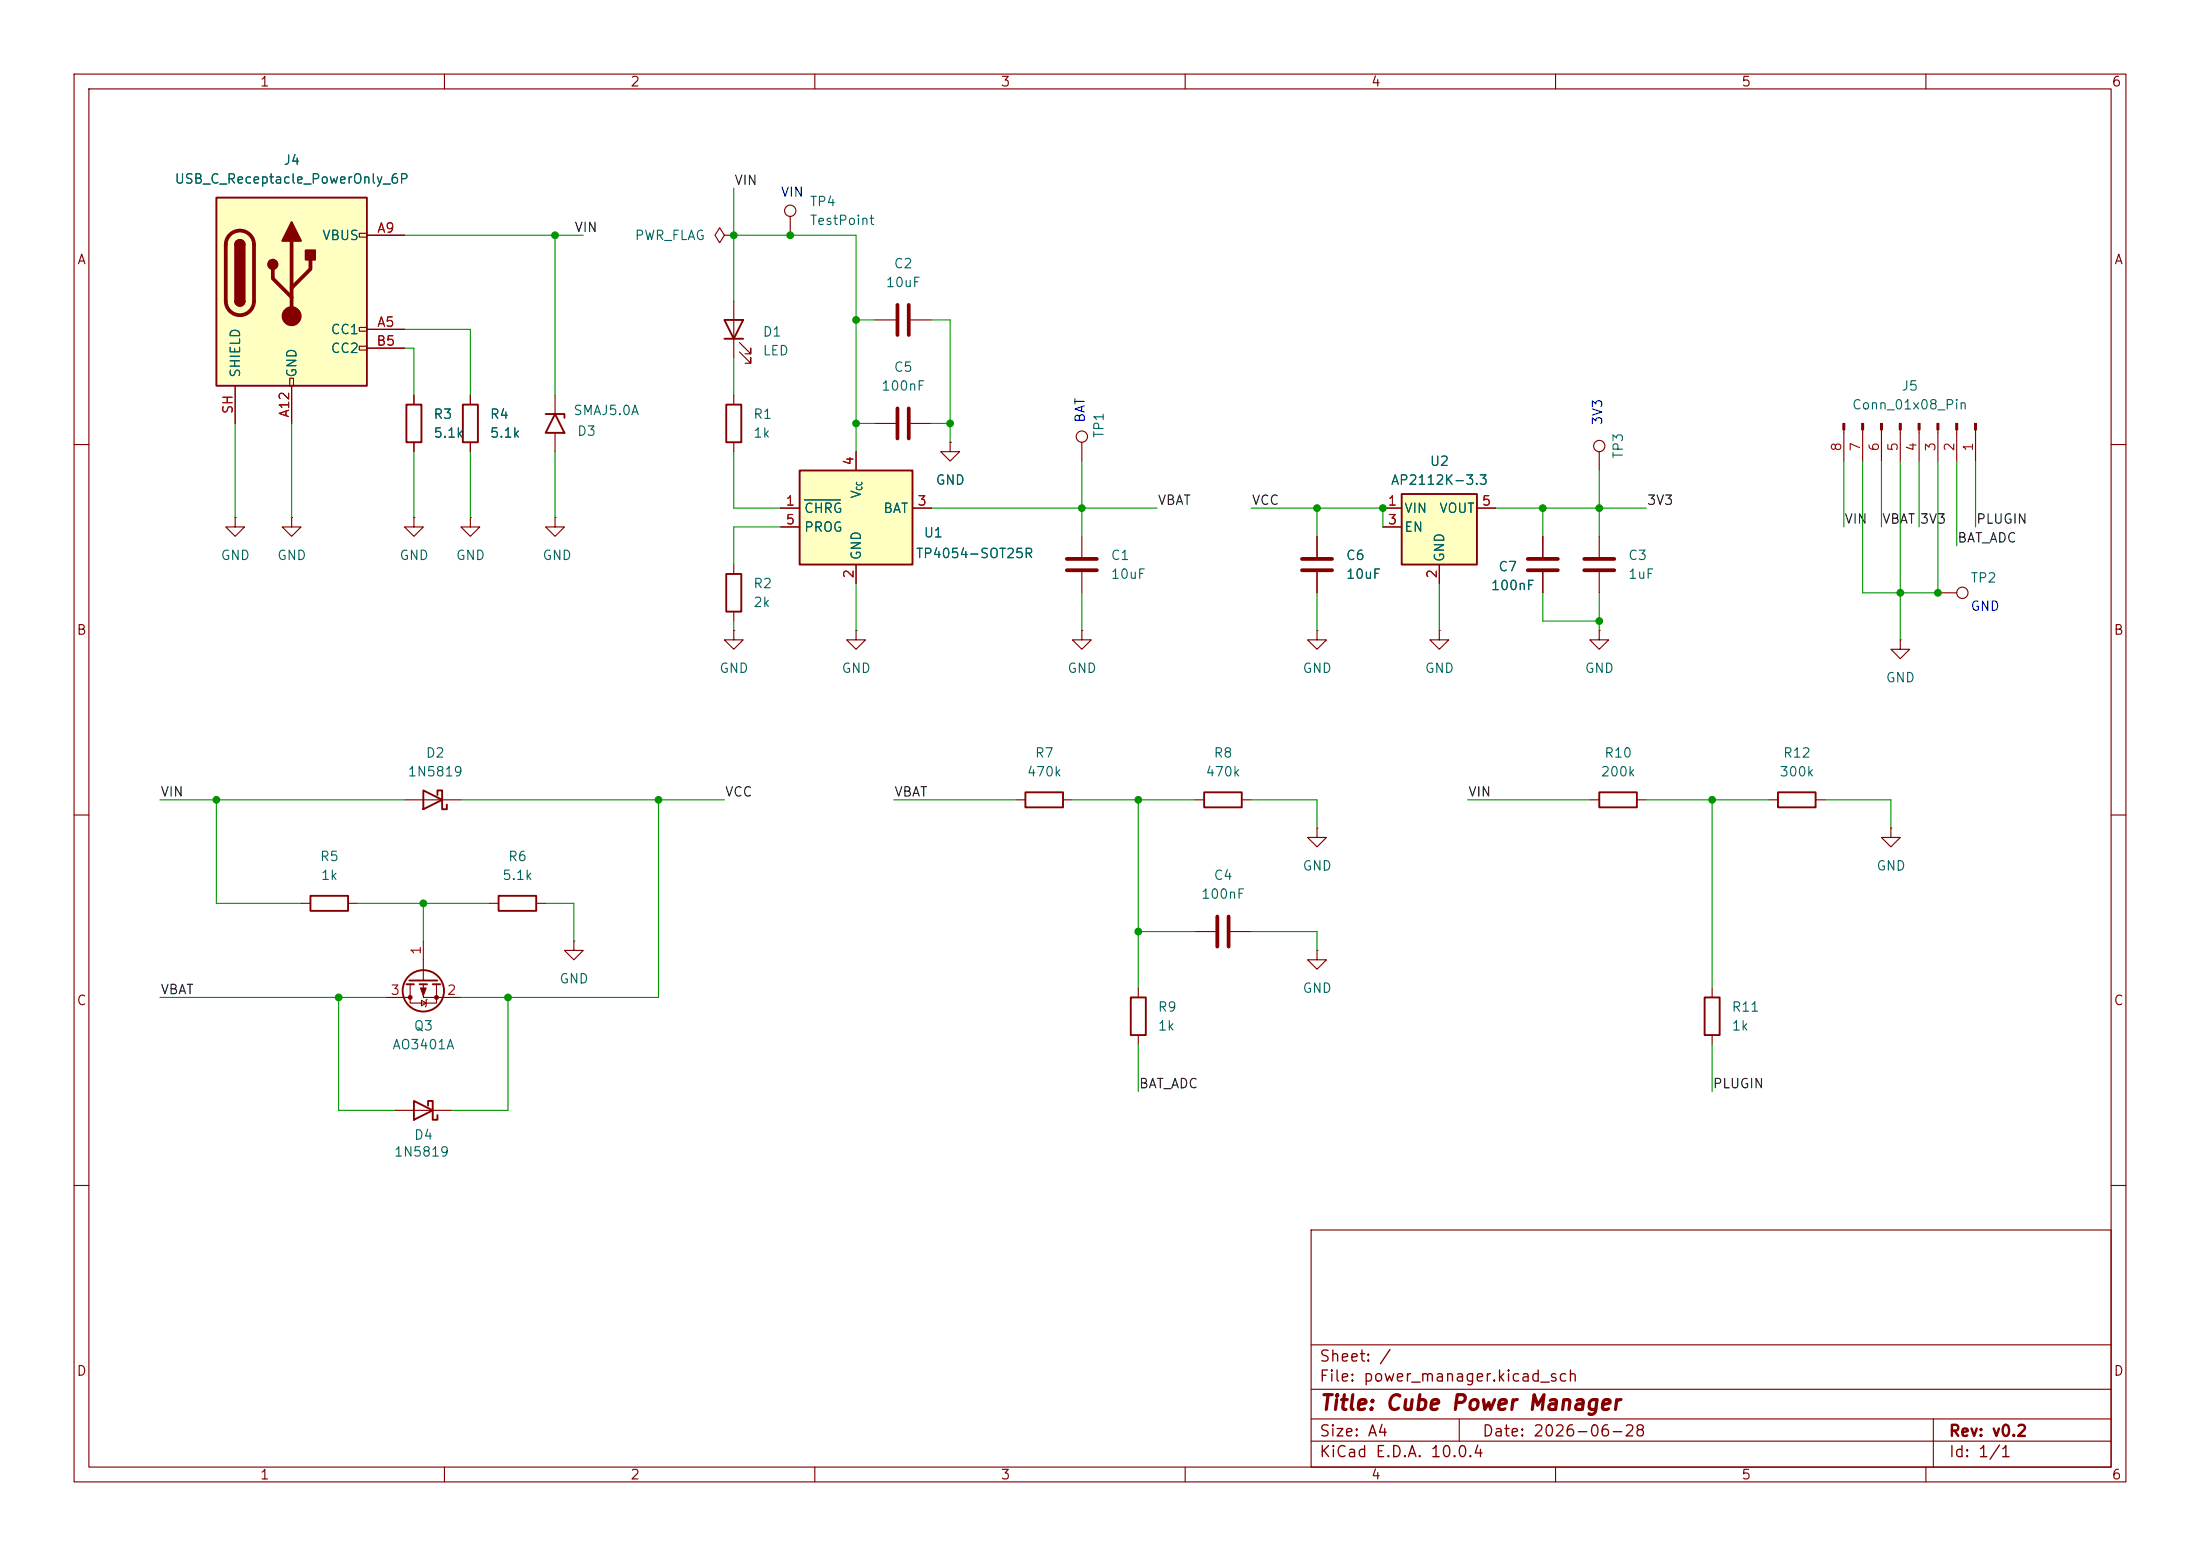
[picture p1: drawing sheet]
<svg xmlns="http://www.w3.org/2000/svg" width="297mm" height="210mm" viewBox="0 0 297 210" stroke-linecap="round" stroke-linejoin="round" font-family="sans-serif">
<g fill="none" stroke="#840000" stroke-width=".15">
<path d="M10 10h277v190h-277zM12 12h273v186h-273zM60 10v2M110 10v2M160 10v2M210 10v2M260 10v2M55.9 53.3v1.3M55.9 59.7v1.3M63.5 53.3v1.3M63.5 59.7v1.3M74.9 53.3v2.6"/>
<path d="M74.9 58.4v2.6M10 60h2M55.9 69.9v1.2h1.2l-1.2 1.3-1.3-1.3h1.3M55.9 69.9h.1M63.5 69.9v1.2h1.3l-1.3 1.3-1.3-1.3h1.3M63.5 69.9h.1M74.9 69.9v1.2h1.3l-1.3 1.3-1.2-1.3h1.2M74.9 69.9h.1M285 60h2M261.6 80h2.6M10 110h2M137.2 108h1.2"/>
<path d="M143.5 108h1.3M238.8 108h1.2M245.1 108h1.3M255.3 111.8v1.2h1.2l-1.2 1.3-1.3-1.3h1.3M255.3 111.8h.1M285 110h2M66 121.9h1.3M72.4 121.9h1.3M177.8 128.3v1.2h1.3l-1.3 1.3-1.3-1.3h1.3M177.8 128.3h.1M10 160h2M177 166h108v32h-108z"/>
<path d="M285 160h2M60 198v2M110 198v2M160 198v2M177 194.5h108M177 191.5h108M177 187.5h108M177 181.5h108M197 191.5v3M210 198v2M260 198v2M261 191.5v6.5"/>
<circle cx="264.9" cy="80" r=".76"/>
</g>
<path d="M54.9 54.6h2v5.1h-2zM62.5 54.6h2v5.1h-2zM73.7 55.9h2.5v.5M74.9 55.9l1.3 2.5h-2.5zM138.4 106.9h5.1v2.1h-5.1zM240 106.9h5.1v2.1h-5.1zM67.3 120.9h5.1v2h-5.1z" fill="none" stroke="#840000" stroke-width=".25"/>
<path d="M29.2 26.7h20.3v25.4h-20.3z" fill="#ffffc2"/>
<g fill="none" stroke="#840000" stroke-width=".15">
<path d="M48.5 31.5h1v.5h-1zM49.5 31.8h5.1M97.8 31.8l-.6-1.1-.7 1.1 .7 1 .6-1h1.3M99.1 31.8h.1M106.7 29.2v2.6M31.7 52.1v5.1M39.1 51.1h.5v1h-.5zM39.4 52.1v5.1M48.5 44.2h1v.5h-1zM48.5 46.7h1v.5h-1zM49.5 44.5h5.1M49.5 47h5.1"/>
<path d="M99.1 40.6v7.7M99.1 53.3v1.3M99.1 59.7v1.3M99.8 47.5l1.5 1.5v-.7v.7h-.7M99.8 46.2l1.5 1.6v-.8v.8h-.7M118.1 57.2h2.8M118.1 43.2h2.8M122.9 57.2h2.8M122.9 43.2h2.8M128.3 59.7v1.3h1.2l-1.2 1.2-1.3-1.2h1.3M128.3 59.7h.1M146 59.7v2.5"/>
<path d="M248.9 58v4.2M251.5 58v4.2M254 58v4.2M256.5 58v4.2M259.1 58v4.2M261.6 58v4.2M264.2 58v4.2M266.7 58v4.2M31.7 69.9v1.2h1.3l-1.3 1.3-1.2-1.3h1.2M31.7 69.9h.1M39.4 69.9v1.2h1.2l-1.2 1.3-1.3-1.3h1.3M39.4 69.9h.1"/>
<path d="M99.1 76.2v1.3M208.3 72.4v2.8M208.3 77.2v2.8M215.9 72.4v2.8M215.9 77.2v2.8M99.1 85.1v1.3h1.2l-1.2 1.2-1.3-1.2h1.3M99.1 85.1h.1M99.1 82.6v1.2M115.6 85.1v1.3h1.2l-1.2 1.2-1.3-1.2h1.3M115.6 85.1h.1M177.8 85.1v1.3h1.3l-1.3 1.2-1.3-1.2h1.3M177.8 85.1h.1"/>
<path d="M54.6 108h7.6M161.3 108h1.3M167.6 108h1.3M40.6 121.9h1.3M47 121.9h1.3M52.1 134.6h3.3M55.4 132.8v2.6h3.5v-2.6M56.9 135l.6 .4-.6 .4zM57.1 132.8v1.8h5.1M57.1 127v5.3M57.7 134.9l-.2 .1v.8l-.1 .1M153.7 133.4v1.2"/>
<path d="M153.7 139.7v1.3M161.3 125.7h2.8M166.1 125.7h2.8M231.1 133.4v1.2M231.1 139.7v1.3M53.3 149.9h7.7"/>
<circle cx="106.7" cy="28.4" r=".76"/>
<circle cx="146" cy="58.9" r=".76"/>
</g>
<g fill="none" stroke="#840000" stroke-width=".25">
<path d="M29.2 26.7h20.3v25.4h-20.3zM31.7 33a.64 .64 0 0 1 .7-.6 .64 .64 0 0 1 .6 .6M31.7 40.6a.64 .64 0 0 0 .7 .7 .64 .64 0 0 0 .6-.7M97.8 43.2h2.5l-1.2 2.5zM97.8 45.7h2.5M98 54.6h2.1v5.1h-2.1zM98 77.5h2.1v5.1h-2.1zM57.1 106.7l2.6 1.3-2.6 1.2zM59.1 107.3v-.6h.6v2.5h.6v-.6M162.6 106.9h5v2.1h-5zM41.9 120.9h5.1v2h-5.1zM54.9 132.8h1"/>
<path d="M55.2 132.3h3.9M56.6 132.8h1.1M58.4 132.8h1M152.7 134.6h2v5.1h-2zM230.1 134.6h2.1v5.1h-2.1zM55.9 148.6l2.5 1.3-2.5 1.2zM57.8 149.2v-.6h.6v2.5h.7v-.6"/>
<circle cx="57.1" cy="133.7" r="2.79"/>
</g>
<g fill="none" stroke="#840000" stroke-width=".51">
<path d="M31 31.7a1.9 1.9 0 0 1 2.1-.4 1.9 1.9 0 0 1 1.2 1.7v7.6a1.91 1.91 0 0 1-1.9 1.9 1.91 1.91 0 0 1-1.9-1.9v-7.6a1.9 1.9 0 0 1 .5-1.3zM36.8 36.3v1.3l2.6 2.5M39.4 32.5v10.2M41.9 35.1v1.2l-2.5 2.6M121.2 41.1v4.1M121.2 55.1v4.1M122.7 41.1v4.1M122.7 55.1v4.1M206.2 75.4h4.1M206.2 77h4.1M213.9 75.4h4M213.9 77h4"/>
<path d="M164.3 123.7v4.1M165.9 123.7v4.1"/>
</g>
<g fill="#840000" stroke="#840000" stroke-width=".25">
<path d="M31.7 33h1.3v7.6h-1.3z"/>
<path d="M31.9 32.6a.64 .64 0 0 1 .7-.2 .64 .64 0 0 1 .4 .6h-1.3z"/>
<path d="M31.7 40.6h1.3a.64 .64 0 0 1-.6 .7 .64 .64 0 0 1-.7-.7z"/>
<path d="M39.4 30l1.2 2.5h-2.5z"/>
<path d="M41.3 33.8h1.2v1.3h-1.2z"/>
<circle cx="36.8" cy="35.7" r=".63"/>
</g>
<g fill="#840000" stroke="#840000" stroke-width=".15">
<path d="M266.6 57.2h.2v.8h-.2z"/>
<path d="M264 57.2h.3v.8h-.3z"/>
<path d="M261.5 57.2h.2v.8h-.2z"/>
<path d="M259 57.2h.2v.8h-.2z"/>
<path d="M256.4 57.2h.3v.8h-.3z"/>
<path d="M253.9 57.2h.2v.8h-.2z"/>
<path d="M251.3 57.2h.3v.8h-.3z"/>
<path d="M248.8 57.2h.2v.8h-.2z"/>
<path d="M56.8 133.4h.7l-.4 1z"/>
<circle cx="39.4" cy="42.7" r="1.27"/>
<circle cx="55.4" cy="134.6" r=".25"/>
<circle cx="58.9" cy="134.6" r=".25"/>
</g>
<path d="M107.9 63.5h15.3v12.7h-15.3z" fill="#ffffc2"/>
<path d="M107.9 63.5h15.3v12.7h-15.3z" fill="none" stroke="#840000" stroke-width=".25"/>
<path d="M105.4 68.6h2.5M105.4 71.1h2.5M115.6 61v2.5M115.6 76.2v2.5M123.2 68.6h2.5" fill="none" stroke="#840000" stroke-width=".15"/>
<path d="M108.6 67.5h4.9" fill="none" stroke="#006464" stroke-width=".15"/>
<path d="M189.2 66.7h10.2v9.5h-10.2z" fill="#ffffc2"/>
<path d="M189.2 66.7h10.2v9.5h-10.2zM215.9 106.9h5.1v2.1h-5.1z" fill="none" stroke="#840000" stroke-width=".25"/>
<g fill="none" stroke="#840000" stroke-width=".15">
<path d="M49.5 31.8h5.1M31.7 52.1v5.1M39.4 52.1v5.1M49.5 44.5h5.1M49.5 47h5.1M55.9 53.3v1.3M55.9 59.7v1.3M63.5 53.3v1.3M63.5 59.7v1.3M128.3 59.7h.1M105.4 68.6h2.5M105.4 71.1h2.5"/>
<path d="M115.6 61v2.5M115.6 76.2v2.5M123.2 68.6h2.5M146 72.4v2.8M146 77.2v2.8M177.8 72.4v2.8M177.8 77.2v2.8M186.7 68.6h2.5M186.7 71.1h2.5M194.3 76.2v2.5M199.4 68.6h2.5M208.3 72.4v2.8"/>
<path d="M208.3 77.2v2.8M215.9 61v2.5M146 85.1v1.3h1.3l-1.3 1.2-1.2-1.2h1.2M146 85.1h.1M194.3 85.1v1.3h1.3l-1.3 1.2-1.3-1.2h1.3M194.3 85.1h.1M215.9 85.1v1.3h1.3l-1.3 1.2-1.3-1.2h1.3M215.9 85.1h.1M256.5 86.4v1.2h1.3l-1.3 1.3-1.2-1.3h1.2M256.5 86.4h.1M177.8 111.8v1.2h1.3l-1.3 1.3-1.3-1.3h1.3M177.8 111.8h.1"/>
<path d="M214.6 108h1.3M221 108h1.2M77.5 127v1.3h1.2l-1.2 1.2-1.3-1.2h1.3M77.5 127h.1"/>
<circle cx="215.9" cy="60.2" r=".76"/>
</g>
<path d="M144 75.4h4.1M144 77h4.1M175.8 75.4h4M175.8 77h4" fill="none" stroke="#840000" stroke-width=".51"/>
<g fill="none" stroke="#009600" stroke-width=".15">
<path d="M54.6 31.8h24.1M74.9 31.8v21.5M99.1 31.8h16.5v29.2M99.1 25.4v15.2M31.7 57.2v12.7M39.4 57.2v12.7M54.6 44.5h8.9v8.8M54.6 47h1.3v6.3M99.1 48.3v5M115.6 57.2h2.5M115.6 43.2h2.5M125.7 57.2h2.6"/>
<path d="M125.7 43.2h2.6v16.5M55.9 61v8.9M63.5 61v8.9M74.9 61v8.9M99.1 61v7.6h6.3M105.4 71.1h-6.3v5.1M115.6 78.7v6.4M125.7 68.6h30.5M146 62.2v10.2M168.9 68.6h17.8v2.5M177.8 68.6v3.8M194.3 78.7v6.4"/>
<path d="M201.9 68.6h20.3M208.3 68.6v3.8M215.9 63.5v8.9M248.9 62.2v8.9M251.5 62.2v17.8h10.1v-17.8M254 62.2v8.9M256.5 62.2v24.2M259.1 62.2v8.9M264.2 62.2v11.5M266.7 62.2v8.9M99.1 83.8v1.3M146 80v5.1"/>
<path d="M177.8 80v5.1M208.3 80v3.8h7.6M215.9 80v5.1M21.6 108h33M29.2 108v13.9h11.4M62.2 108h35.6M88.9 108v26.6h-26.7M120.6 108h16.6M144.8 108h16.5M153.7 108v25.4M168.9 108h8.9v3.8M198.1 108h16.5"/>
<path d="M222.2 108h16.6M231.1 108v25.4M246.4 108h8.9v3.8M21.6 134.6h30.5M45.7 134.6v15.3h7.6M48.3 121.9h17.7M57.1 121.9v5.1M68.6 134.6v15.3h-7.6M73.7 121.9h3.8v5.1M153.7 125.7h7.6M168.9 125.7h8.9v2.6M153.7 141v6.3"/>
<path d="M231.1 141v6.3"/>
</g>
<path d="M108.6 67.5h4.9" fill="none" stroke="#006464" stroke-width=".15"/>
<g fill="#009600" stroke="#009600" stroke-width=".14">
<circle cx="74.9" cy="31.8" r=".46"/>
<circle cx="177.8" cy="68.6" r=".46"/>
<circle cx="146" cy="68.6" r=".46"/>
<circle cx="153.7" cy="108" r=".46"/>
<circle cx="153.7" cy="125.7" r=".46"/>
<circle cx="57.1" cy="121.9" r=".46"/>
<circle cx="45.7" cy="134.6" r=".46"/>
<circle cx="29.2" cy="108" r=".46"/>
<circle cx="88.9" cy="108" r=".46"/>
<circle cx="68.6" cy="134.6" r=".46"/>
<circle cx="99.1" cy="31.8" r=".46"/>
<circle cx="106.7" cy="31.8" r=".46"/>
<circle cx="128.3" cy="57.2" r=".46"/>
<circle cx="115.6" cy="57.2" r=".46"/>
<circle cx="115.6" cy="43.2" r=".46"/>
<circle cx="215.9" cy="83.8" r=".46"/>
<circle cx="208.3" cy="68.6" r=".46"/>
<circle cx="186.7" cy="68.6" r=".46"/>
<circle cx="215.9" cy="68.6" r=".46"/>
<circle cx="256.5" cy="80" r=".46"/>
<circle cx="261.6" cy="80" r=".46"/>
<circle cx="231.1" cy="108" r=".46"/>
</g>
<text font-size="2" fill="#840000" x="178" y="190.8">Title: Cube Power Manager</text>
<g font-size="1.5" fill="#840000">
<text x="178" y="184.2">Sheet: /</text>
<text x="178" y="186.9">File: power_manager.kicad_sch</text>
<text x="178" y="197.1">KiCad E.D.A. 10.0.4</text>
<text x="178" y="194.3">Size: A4</text>
<text x="200" y="194.3">Date: 2026-06-28</text>
<text x="263" y="194.3">Rev: v0.2</text>
<text x="263" y="197.1">Id: 1/1</text>
</g>
<g font-size="1.3" fill="#840000">
<text x="35" y="12">1</text>
<text x="85" y="12">2</text>
<text x="135" y="12">3</text>
<text x="185" y="12">4</text>
<text x="235" y="12">5</text>
<text x="285" y="12">6</text>
<text x="10.3" y="36">A</text>
<text x="285.3" y="36">A</text>
<text x="10.3" y="86">B</text>
<text x="285.3" y="86">B</text>
<text x="10.3" y="136">C</text>
<text x="285.3" y="136">C</text>
<text x="10.3" y="186">D</text>
<text x="285.3" y="186">D</text>
<text x="35" y="200">1</text>
<text x="85" y="200">2</text>
<text x="135" y="200">3</text>
<text x="185" y="200">4</text>
<text x="235" y="200">5</text>
<text x="285" y="200">6</text>
</g>
<g font-size="1.3" fill="#006464">
<text x="38.2" y="22.6">J4</text>
<text x="23.5" y="25.1">USB_C_Receptacle_PowerOnly_6P</text>
<text x="109.2" y="28.1">TP4</text>
<text x="43.4" y="32.7">VBUS</text>
<text x="85.6" y="32.7">PWR_FLAG</text>
<text x="109.2" y="30.7">TestPoint</text>
<text x="119.5" y="39.1">10uF</text>
<text x="120.6" y="36.5">C2</text>
<text x="44.6" y="45.4">CC1</text>
<text x="44.6" y="48">CC2</text>
<text x="102.9" y="45.7">D1</text>
<text x="32.7" y="51.1" transform="rotate(-90 32.7 51.1)">SHIELD</text>
<text x="40.3" y="51.1" transform="rotate(-90 40.3 51.1)">GND</text>
<text x="102.9" y="48.3">LED</text>
<text x="118.9" y="53">100nF</text>
<text x="120.6" y="50.5">C5</text>
<text x="256.6" y="53">J5</text>
<text x="58.4" y="56.9">R3</text>
<text x="58.4" y="59.4">5.1k</text>
<text x="66" y="56.9">R4</text>
<text x="66" y="59.4">5.1k</text>
<text x="77.3" y="56.3">SMAJ5.0A</text>
<text x="77.8" y="59.1">D3</text>
<text x="101.6" y="56.9">R1</text>
<text x="101.6" y="59.4">1k</text>
<text x="149.3" y="59.2" transform="rotate(-90 149.3 59.2)">TP1</text>
<text x="249.9" y="55.6">Conn_01x08_Pin</text>
<text x="126.2" y="65.7">GND</text>
<text x="187.7" y="65.7">AP2112K-3.3</text>
<text x="192.9" y="63.2">U2</text>
<text x="219.4" y="62" transform="rotate(-90 219.4 62)">TP3</text>
<text x="108.5" y="69.6">CHRG</text>
<text x="116.5" y="67.4" transform="rotate(-90 116.5 67.4)">V</text>
<text x="119.2" y="69.6">BAT</text>
<text x="189.5" y="69.6">VIN</text>
<text x="194.2" y="69.6">VOUT</text>
<text x="29.7" y="75.9">GND</text>
<text x="37.3" y="75.9">GND</text>
<text x="53.8" y="75.9">GND</text>
<text x="61.5" y="75.9">GND</text>
<text x="73.1" y="75.9">GND</text>
<text x="108.5" y="72.1">PROG</text>
<text x="116.5" y="75.7" transform="rotate(-90 116.5 75.7)">GND</text>
<text x="123.5" y="75.6">TP4054-SOT25R</text>
<text x="124.6" y="72.9">U1</text>
<text x="149.9" y="75.9">C1</text>
<text x="181.6" y="75.9">C6</text>
<text x="189.5" y="72.1">EN</text>
<text x="195.3" y="75.9" transform="rotate(-90 195.3 75.9)">GND</text>
<text x="202.2" y="77.4">C7</text>
<text x="219.7" y="75.9">C3</text>
<text x="101.6" y="79.7">R2</text>
<text x="101.6" y="82.3">2k</text>
<text x="149.9" y="78.4">10uF</text>
<text x="181.6" y="78.4">10uF</text>
<text x="201.2" y="80">100nF</text>
<text x="219.7" y="78.4">1uF</text>
<text x="265.9" y="78.9">TP2</text>
<text x="97" y="91.1">GND</text>
<text x="113.5" y="91.1">GND</text>
<text x="144" y="91.1">GND</text>
<text x="175.8" y="91.1">GND</text>
<text x="192.3" y="91.1">GND</text>
<text x="213.9" y="91.1">GND</text>
<text x="254.5" y="92.4">GND</text>
<text x="54.9" y="105.1">1N5819</text>
<text x="57.4" y="102.6">D2</text>
<text x="138.5" y="105.1">470k</text>
<text x="139.6" y="102.6">R7</text>
<text x="162.7" y="105.1">470k</text>
<text x="163.8" y="102.6">R8</text>
<text x="216" y="105.1">200k</text>
<text x="216.5" y="102.6">R10</text>
<text x="240.1" y="105.1">300k</text>
<text x="240.6" y="102.6">R12</text>
<text x="43.1" y="116.5">R5</text>
<text x="43.2" y="119.1">1k</text>
<text x="67.7" y="119.1">5.1k</text>
<text x="68.5" y="116.5">R6</text>
<text x="163.8" y="119.1">C4</text>
<text x="175.8" y="117.8">GND</text>
<text x="253.2" y="117.8">GND</text>
<text x="162.1" y="121.6">100nF</text>
<text x="75.4" y="133.1">GND</text>
<text x="156.2" y="136.9">R9</text>
<text x="175.8" y="134.3">GND</text>
<text x="233.7" y="136.9">R11</text>
<text x="52.9" y="141.9">AO3401A</text>
<text x="55.8" y="139.4">Q3</text>
<text x="156.2" y="139.4">1k</text>
<text x="233.7" y="139.4">1k</text>
<text x="55.8" y="154.1">D4</text>
<text x="53.1" y="156.4">1N5819</text>
</g>
<g font-size="1.3" fill="#0f0f0f">
<text x="99.1" y="25.3">VIN</text>
<text x="77.5" y="31.6">VIN</text>
<text x="156.2" y="68.5">VBAT</text>
<text x="168.9" y="68.5">VCC</text>
<text x="222.2" y="68.5">3V3</text>
<text x="248.9" y="71">VIN</text>
<text x="254" y="71">VBAT 3V3</text>
<text x="266.7" y="71">PLUGIN</text>
<text x="264.2" y="73.5">BAT_ADC</text>
<text x="21.6" y="107.8">VIN</text>
<text x="97.8" y="107.8">VCC</text>
<text x="120.6" y="107.8">VBAT</text>
<text x="198.1" y="107.8">VIN</text>
<text x="21.6" y="134.5">VBAT</text>
<text x="153.7" y="147.2">BAT_ADC</text>
<text x="231.1" y="147.2">PLUGIN</text>
</g>
<g font-size="1.3" fill="#0000c2">
<text x="105.3" y="26.9">VIN</text>
<text x="146.8" y="57.1" transform="rotate(-90 146.8 57.1)">BAT</text>
<text x="216.6" y="57.5" transform="rotate(-90 216.6 57.5)">3V3</text>
<text x="265.9" y="82.8">GND</text>
</g>
<g font-size="1.3" fill="#a90000">
<text x="50.8" y="31.7">A9</text>
<text x="50.7" y="47">B5</text>
<text x="50.8" y="44.4">A5</text>
<text x="31.7" y="56" transform="rotate(-90 31.7 56)">SH</text>
<text x="39.3" y="56.5" transform="rotate(-90 39.3 56.5)">A12</text>
<text x="115.5" y="62.9" transform="rotate(-90 115.5 62.9)">4</text>
<text x="248.9" y="61" transform="rotate(-90 248.9 61)">8</text>
<text x="251.4" y="61" transform="rotate(-90 251.4 61)">7</text>
<text x="254" y="61" transform="rotate(-90 254 61)">6</text>
<text x="256.5" y="61" transform="rotate(-90 256.5 61)">5</text>
<text x="259.1" y="61" transform="rotate(-90 259.1 61)">4</text>
<text x="261.6" y="61" transform="rotate(-90 261.6 61)">3</text>
<text x="264.1" y="61" transform="rotate(-90 264.1 61)">2</text>
<text x="266.7" y="61" transform="rotate(-90 266.7 61)">1</text>
<text x="106" y="68.6">1</text>
<text x="106" y="71.1">5</text>
<text x="123.8" y="68.6">3</text>
<text x="187.3" y="68.6">1</text>
<text x="187.3" y="71.1">3</text>
<text x="200" y="68.6">5</text>
<text x="115.5" y="78.2" transform="rotate(-90 115.5 78.2)">2</text>
<text x="194.3" y="78.2" transform="rotate(-90 194.3 78.2)">2</text>
<text x="57.1" y="129" transform="rotate(-90 57.1 129)">1</text>
<text x="52.6" y="134.6">3</text>
<text x="60.3" y="134.6">2</text>
</g>
<text font-size=".8" fill="#006464" x="116.6" y="66.3" transform="rotate(-90 116.6 66.3)">CC</text>
</svg>
